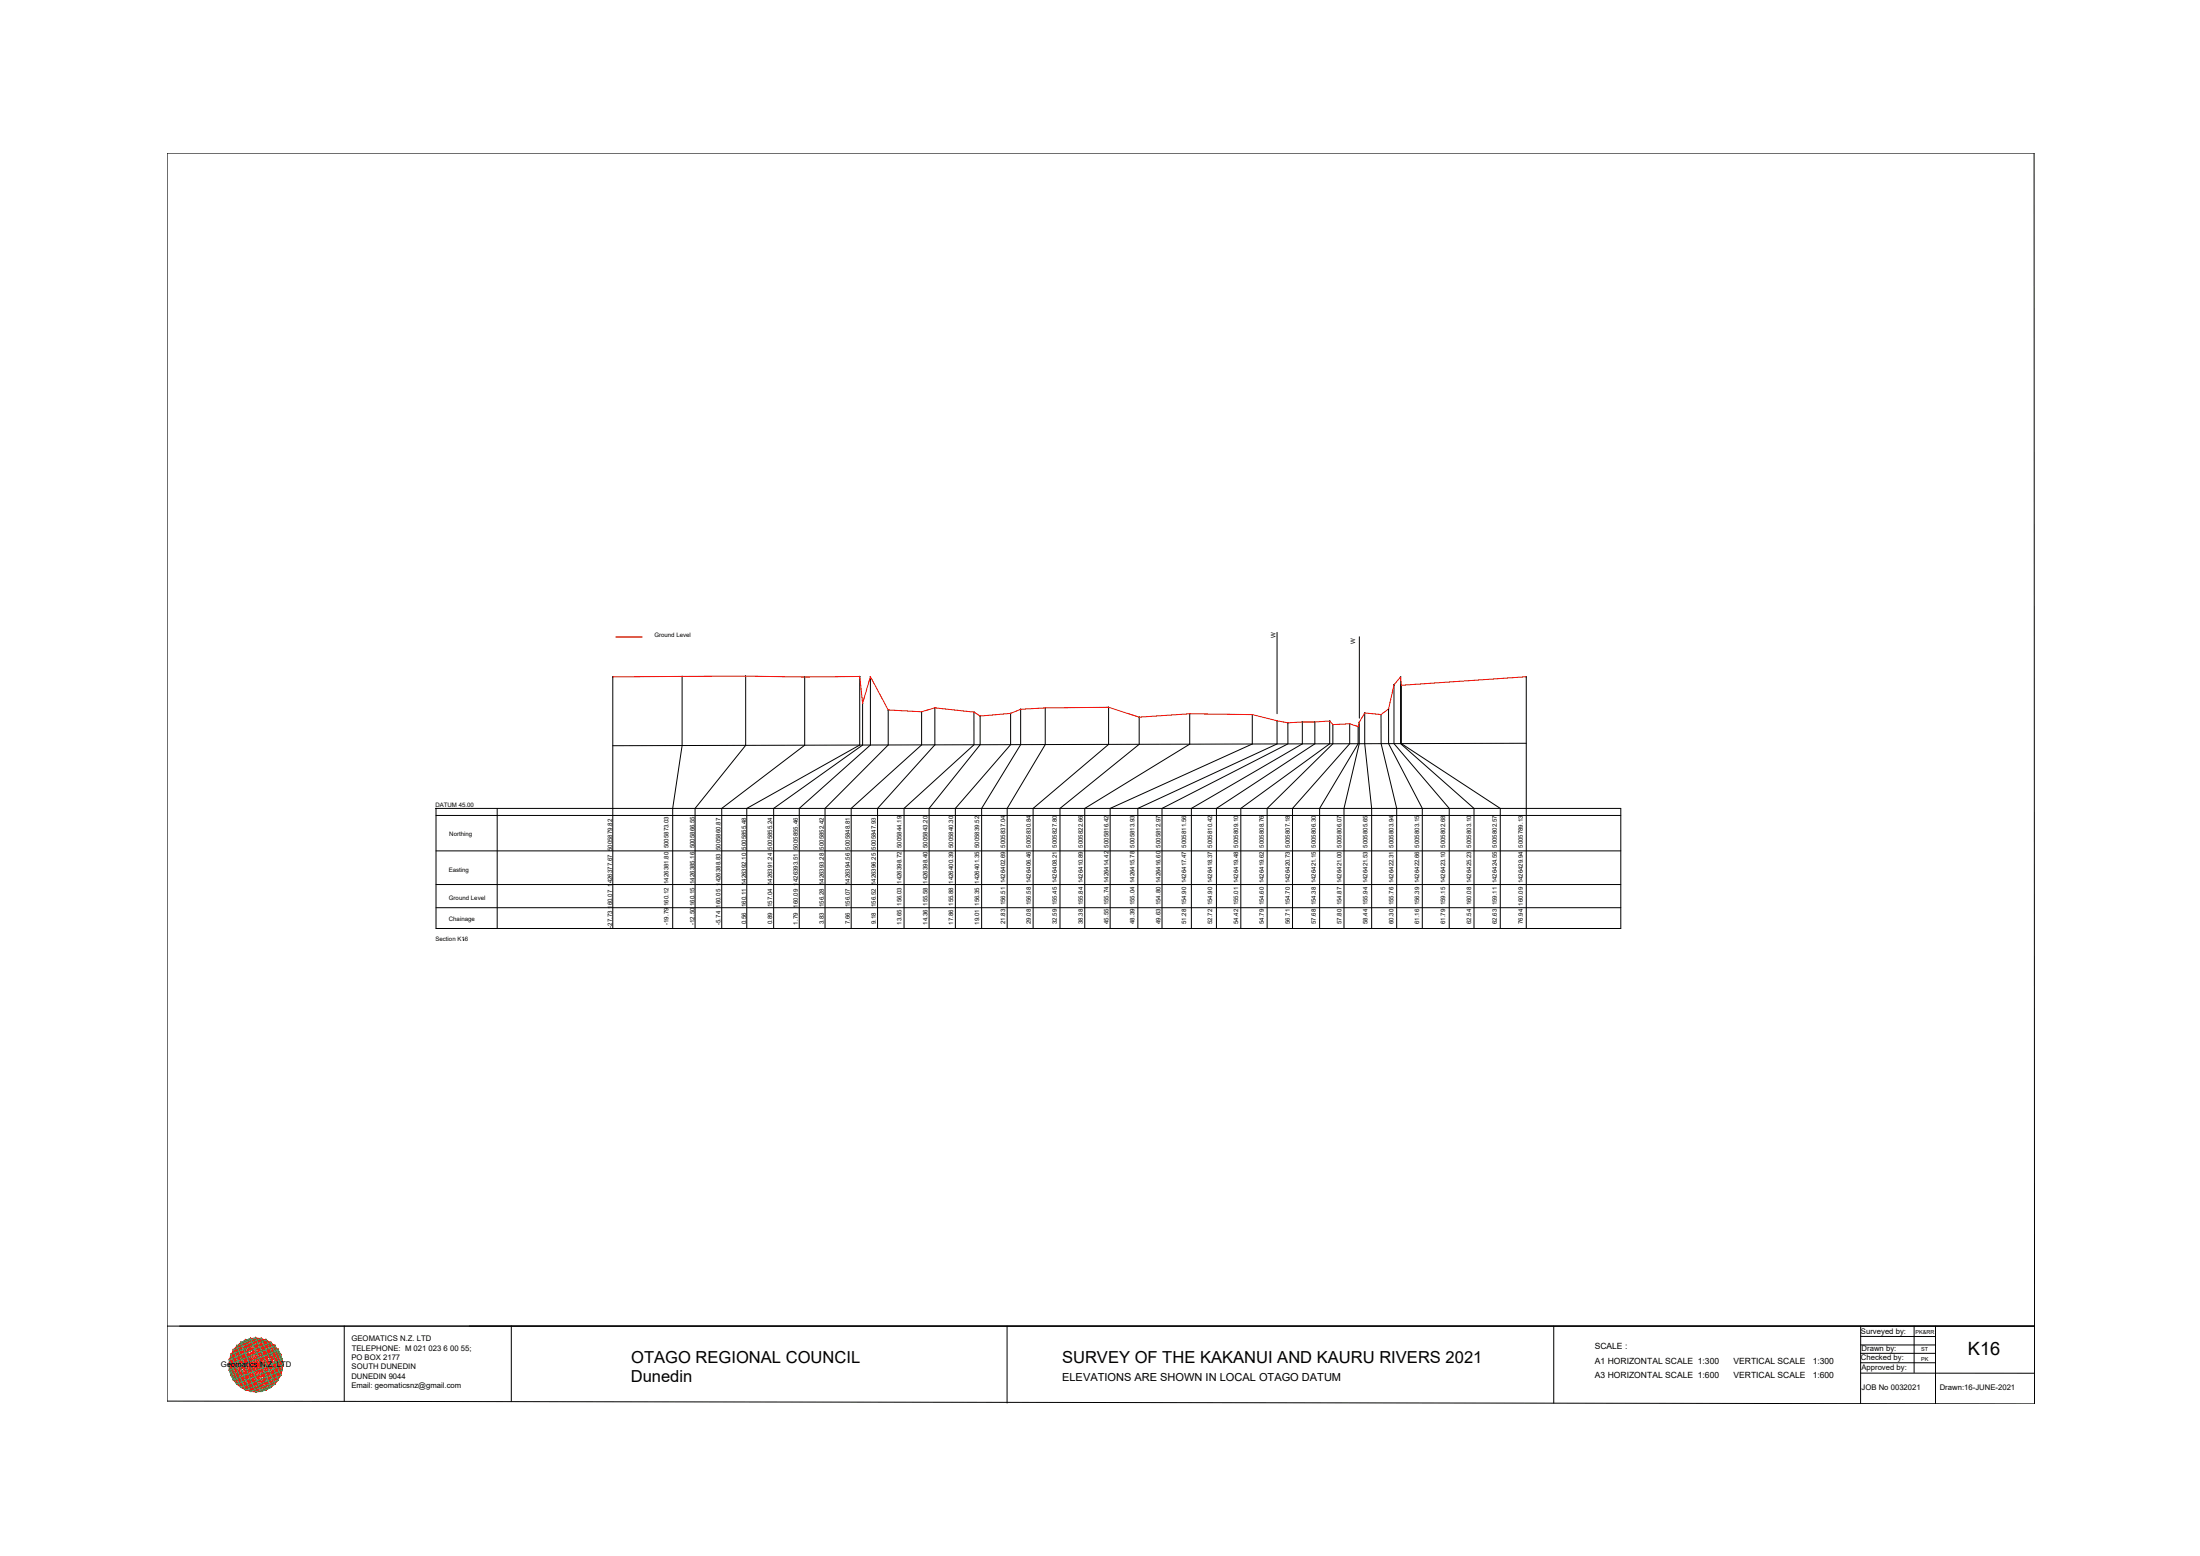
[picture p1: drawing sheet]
<svg xmlns="http://www.w3.org/2000/svg" width="420mm" height="297mm" viewBox="0 0 420 297" stroke-linecap="round" stroke-linejoin="round" font-family="sans-serif">
<!-- layer: 0 -->
<g fill="none" stroke="#000" stroke-width=".19">
<path d="M31.9 29.2h356.6l.1 238.8-356.7-.5zM117 129.2h.1M117 129.2v48M117.1 129.2h-.1M130.2 129.1h.1M130.3 129.1v13.2l-1.8 12v22.9M142.4 129.1h.1M142.4 129.1v13.2l-9.7 12v22.9M153.7 129.2v.1M153.7 129.2v13.1l-15.9 12v22.9M164.2 129.1v.1M164.2 129.1v13.1l-21.6 12.1v22.9"/>
<path d="M164.8 134.2l-.1 8-16.9 12.1v22.9M166.2 129.1l.1 .1M166.2 129.2v13l-13.6 12.1v22.9M166.3 129.1l-.1 .1M169.6 135.5v6.7l-12 12.1v22.9M169.7 135.5l-.1 .1M176 135.8v.1M176 135.8v6.4l-13.4 12.1v22.9M178.6 135.1h-.1M178.6 135.1l-.1 7.1-10.9 12.1v22.9M186 135.9v.1M186 135.9v6.3l-13.3 12.1v22.9"/>
<path d="M187.2 136.7h.1M187.2 136.7v5.5l-9.8 12.1v22.9M193 136.2h.1M193 136.2v6l-10.5 12.1v22.9M194.9 135.4h.1M194.9 135.4v6.7l-7.4 12.2v22.9M195 135.4h-.1M199.6 135.1v7l-7.2 12.2v22.9M199.6 135.1v.1M211.7 135v7.1l-14.4 12.2v22.9M217.5 136.9h.1M217.6 136.9v5.2l-15.2 12.2v22.9"/>
<path d="M217.6 136.9h-.1M227.2 136.2v.1M227.2 136.3v5.8l-20 12.2v22.9M239.1 136.4l.1 .1M239.2 136.4v5.6l-27.2 12.3v22.9M239.2 136.4l-.1 .1M243.9 137.6h.1M243.9 137.6v4.4l-26.6 12.3v22.9M246 138v4l-24.1 12.3v22.9M246 138h-.1M248.7 137.8h.1M248.7 137.8v4.2l-21.2 12.3v22.9"/>
<path d="M251.1 137.8h.1M251.1 137.8v4.2l-18.8 12.3v22.9M253.9 137.6l.1 .1M253.9 137.6v4.4l-16.9 12.3v22.9M254 137.6l-.1 .1M254.6 138.3h-.1M254.6 138.3v3.7l-12.6 12.3v22.9M257.7 138.1l.1 .1M257.8 138.2v3.8l-11 12.3v22.9M257.8 138.1l-.1 .1M259.4 138.7h.1M259.4 138.7v3.3l-7.4 12.3v22.9"/>
<path d="M259.6 137.9v4.1l-2.9 12.3v22.9M259.6 137.9h.1M260.6 136.1v5.9l1.4 12.3v22.9M260.7 136.1h-.1M263.7 136.4h.1M263.7 136.4l.1 5.6 2.9 12.3v22.9M263.8 136.4h-.1M265.2 135.3v.1M265.2 135.4v6.6l6.4 12.3v22.9M266.2 130.7l.1 .1M266.2 130.8v11.2l10.6 12.3v22.9M266.3 130.7l-.1 .1"/>
<path d="M267.5 129.2h.1M267.5 129.2v12.8l14 12.3v22.9M267.7 130.8l-.1 11.2 18.9 12.3v22.9M291.5 129.2v48M291.5 129.2h.1M83.3 154.3h226.2v22.9h-226.2zM83.3 155.7h226.2M83.3 154.3h-.1M95 154.3v22.9M291.5 141.9l-174.5 .5M83.3 173.3h226.2M83.3 168.9h226.2"/>
<path d="M83.3 162.4h226.2M88.6 179.5h.1M31.9 253.2h356.7M65.7 253.1v14.4M97.7 253.1v14.5M192.3 253.2v14.6M296.7 253.2v14.7M355.3 258.3h14.3M355.4 255.1h14.2M355.4 253.2l-.1 14.7M355.4 256.8h14.2M365.6 253.2v8.8"/>
<path d="M369.6 253.2v14.8M355.3 260.1h14.3M355.3 262.1h33.3"/>
<circle cx="117" cy="129.2" r=".02"/>
<circle cx="130.3" cy="129.1" r=".02"/>
<circle cx="142.4" cy="129.1" r=".02"/>
<circle cx="153.7" cy="129.2" r=".02"/>
<circle cx="164.2" cy="129.1" r=".02"/>
<circle cx="164.7" cy="134.3" r=".02"/>
<circle cx="166.2" cy="129.2" r=".02"/>
<circle cx="169.6" cy="135.5" r=".02"/>
<circle cx="176" cy="135.9" r=".02"/>
<circle cx="178.5" cy="135.1" r=".02"/>
<circle cx="186" cy="135.9" r=".02"/>
<circle cx="187.2" cy="136.7" r=".02"/>
<circle cx="193" cy="136.2" r=".02"/>
<circle cx="194.9" cy="135.4" r=".02"/>
<circle cx="199.6" cy="135.1" r=".02"/>
<circle cx="211.7" cy="135" r=".02"/>
<circle cx="217.6" cy="136.9" r=".02"/>
<circle cx="227.2" cy="136.3" r=".02"/>
<circle cx="239.2" cy="136.4" r=".02"/>
<circle cx="243.9" cy="137.6" r=".02"/>
<circle cx="246" cy="138" r=".02"/>
<circle cx="248.7" cy="137.8" r=".02"/>
<circle cx="251.1" cy="137.8" r=".02"/>
<circle cx="253.9" cy="137.6" r=".02"/>
<circle cx="254.5" cy="138.3" r=".02"/>
<circle cx="257.8" cy="138.2" r=".02"/>
<circle cx="259.4" cy="138.7" r=".02"/>
<circle cx="259.6" cy="137.9" r=".02"/>
<circle cx="260.6" cy="136.1" r=".02"/>
<circle cx="263.7" cy="136.4" r=".02"/>
<circle cx="265.2" cy="135.3" r=".02"/>
<circle cx="266.2" cy="130.8" r=".02"/>
<circle cx="267.5" cy="129.2" r=".02"/>
<circle cx="267.6" cy="130.8" r=".02"/>
<circle cx="291.5" cy="129.2" r=".02"/>
<circle cx="83.3" cy="154.3" r=".02"/>
</g>
<path d="M117.6 121.6h5.1M291.5 129.2l-23.9 1.6-.1-1.6-1.3 1.6-1 4.6-1.5 1-3.1-.3-1 1.8-.2 .8-1.6-.5-3.2 .1-.7-.7-7.9 .4-6.8-1.6-12-.1-9.6 .6-5.9-1.9-12.1 .1-4.7 .3-1.9 .8-5.8 .5-1.2-.8-7.5-.8-2.5 .8-6.4-.4-3.4-6.3-1.5 5.1-.5-5.2-10.5 .1-11.3-.1-25.4 .1" fill="none" stroke="#f00" stroke-width=".19"/>
<!-- layer: geo -->
<g fill="none" stroke="#545454" stroke-width=".19">
<path d="M43.8 259.6h10.1v2h-10.1zM44.1 258.6h9.5v4h-9.5zM44.1 258.6h.1M44.6 257.7h8.6v5.8h-8.6zM45.2 256.9h7.3v7.3h-7.3zM46 256.3h.1M46 256.3h5.7v8.6h-5.7zM46.9 255.8h3.9v9.6h-3.9zM47.8 255.5h2.1v10.1l-2.1 .1zM48.9 255.4v10.3M53.2 257.7h.1M53.9 259.6h.1"/>
<path d="M43.7 260.6h10.3"/>
</g>
<g fill="none" stroke="#ff0" stroke-width=".19">
<path d="M45.2 256.9l7.3 7.3M46 256.3l7.2 7.2-1.5 1.4-7.1-7.2zM46.9 255.8l6.7 6.8-2.8 2.8-6.7-6.8 2.8-2.8M47.8 255.5l6.1 6.1-4 4.1-6.1-6.1zM49.9 255.5l4 4.1-6.1 6.1-4-4.1zM50.8 255.8l2.8 2.8-6.7 6.8-2.8-2.8 6.7-6.8M51.7 256.3l1.5 1.4-7.2 7.2-1.4-1.4zM52.5 256.9h.1M52.5 256.9l-7.3 7.3M43.7 260.6l5.2-5.2 5.1 5.2-5.1 5.1-5.1-5.1M45.2 264.2h.1M49.9 265.7h.1"/>
<path d="M52.6 264.2h.1"/>
</g>
<g fill="none" stroke="#00b85c" stroke-width=".19">
<path d="M43.8 259.6l7.9-3.3 2.2 5.3-7.9 3.3zM44.1 258.6l4.8 2M44.1 258.6l2.8 6.8M44.6 257.7l5.3-2.2 3.3 8-5.4 2.2zM45.2 256.9l3.7-1.5 3.6 8.8-3.6 1.5zM46 256.3l1.8-.8 3.9 9.4-1.8 .8zM46.9 255.8l2 4.8M50.8 255.8l-6.7 2.8M53.6 258.6l-9.5 4M43.7 260.6l8.8-3.7 1.5 3.7-8.8 3.6zM43.8 261.6l9.4-3.9 .7 1.9-9.3 3.9zM48.9 260.6l1.9 4.8"/>
<path d="M48.9 260.6l4.7 2M53.6 262.6l-2.8-6.8-3.9 9.6M53.6 262.6l-6.7 2.8"/>
</g>
<g fill="none" stroke="#f00" stroke-width=".19">
<path d="M43.8 259.6h.1M43.8 259.6l10.1 2M43.8 259.6l.8 3.9M43.8 259.6l4 6.1M43.8 259.6l7.9 5.3M43.8 259.6l2.2-3.3-1.4 7.2M44.1 258.6l-.4 2M44.1 258.6h.1M44.1 258.6l1.1 5.6M44.1 258.6l4.8 7.1M44.1 258.6l8.4 5.6M44.1 258.6l9.9 2"/>
<path d="M44.6 257.7h.1M44.6 257.7l4.3 2.9M44.6 257.7l1.4 7.2M44.6 257.7l5.3 8M44.6 257.7l9.3 1.9M44.6 257.7l-.8 3.9M45.2 257h.1M45.2 256.9l1.7 8.5M45.2 256.9l5.6 8.5M45.2 256.9l8.4 5.7M45.2 256.9l-1.1 1.7M45.2 256.9l8.4 1.7"/>
<path d="M45.2 256.9l-1.1 5.7M46 256.3h.1M46 256.3l2.9 4.3M46 256.3l1.8 9.4M46 256.3l7.9 5.3M46 256.3l7.2 1.4M46.9 255.8h.1M46.9 255.8l2 9.9M46.9 255.8l5.6 8.4M46.9 255.8l-1.7 1.1M46.9 255.8l7.1 4.8M46.9 255.8l5.6 1.1"/>
<path d="M46.9 255.8l-1.7 8.4M46.9 255.8l-3.2 4.8M47.8 255.5h.1M47.8 255.5l1.1 5.1M47.8 255.5l5.4 8M47.8 255.5l-3.2 2.2M47.8 255.5l6.1 4.1M47.8 255.5l-4 6.1M47.8 255.5l3.9 .8M47.8 255.5l-1.8 9.4M48.8 255.4h.1M48.9 255.4l1.9 10"/>
<path d="M48.9 255.4l-2 .4M48.9 255.4l-4.8 7.2M48.9 255.4l1.9 .4M48.9 255.4l-2 10M48.9 255.4l4.7 7.2M48.9 255.4l-4.8 3.2M48.9 255.4l4.7 3.2M49.9 255.5h.1M49.9 255.5l-2.1 10.2M49.9 255.5l1.8 9.4M49.9 255.5l-3.9 .8M49.9 255.5l4 6.1"/>
<path d="M49.9 255.5l-6.1 4.1M49.9 255.5l3.3 2.2M49.9 255.5l-5.3 7.9M50.8 255.8h.1M50.8 255.8l1.7 8.4M50.8 255.8l-5.6 1.1M50.8 255.8l3.2 4.8M50.8 255.8l-7.1 4.8M50.8 255.8l1.7 1.1M50.8 255.8l-5.6 8.4M50.8 255.8l-1.9 9.9M51.7 256.3h.1"/>
<path d="M51.7 256.3l-2.8 4.3M51.7 256.3l1.5 7.2M51.7 256.3l-7.1 1.4M51.7 256.3l2.2 3.3M51.7 256.3l-7.9 5.3M51.7 256.3l-1.8 9.4M52.5 256.9h.1M52.5 256.9l1.1 5.7M52.5 256.9l-8.4 1.7M52.5 256.9l1.1 1.7M52.5 256.9l-8.4 5.7M52.5 256.9l-5.6 8.5"/>
<path d="M52.5 256.9l-1.7 8.5M53.2 257.7h.1M53.2 257.7l-8.6 5.8M53.2 257.7l.7 3.9M53.2 257.7l-9.4 1.9M53.2 257.7l-5.4 7.9M53.2 257.7l-1.5 7.2M53.6 258.6h.1M53.6 258.6l.4 2M53.6 258.6l-9.9 2M53.6 258.6l-8.4 5.6M53.6 258.6l-4.7 7.1"/>
<path d="M53.6 258.6l-1.1 5.6M53.9 259.6h.1M53.9 259.6l-5 1M53.9 259.6l-7.9 5.3M53.9 259.6l-4 6.1M53.9 259.6l-.7 3.9M43.7 260.6l.4 2M43.7 260.6l3.2 4.8M43.7 260.6l9.9 2M43.7 260.6l7.1 4.8M43.7 260.6h.1M43.8 261.6h.1"/>
<path d="M43.8 261.6l2.2 3.3M43.8 261.6l6.1 4M43.8 261.6l9.4 1.9M44.1 262.6l1.1 1.6M44.1 262.6l4.8 3.1M44.1 262.6l8.4 1.6M44.1 262.6h.1M44.6 263.5h.1M44.6 263.5l3.2 2.2M44.6 263.5l7.1 1.4M45.2 264.2l1.7 1.2M45.2 264.2l5.6 1.2"/>
<path d="M45.2 264.2h.1M46 264.9h.1M46 264.9l3.9 .8M46.9 265.4l2 .3M46.9 265.3h.1M47.8 265.7h.1M48.9 260.6l1 5.1M48.9 260.6l2.8 4.3M48.9 260.6l4.3 2.9M48.9 260.6l-5.1 1M48.9 260.6l-2.9 4.3M48.9 265.7h.1"/>
<path d="M49.9 265.7h.1M50.8 265.4l-1.9 .3M50.9 265.3h.1M51.7 264.9h.1M51.7 264.9l-3.9 .8M52.5 264.2l-5.6 1.2M52.5 264.2l-1.7 1.2M52.5 264.2h.1M53.2 263.5h.1M53.2 263.5l-7.2 1.4M53.2 263.5l-3.3 2.2M53.6 262.5h.1"/>
<path d="M53.6 262.6l-8.4 1.6M53.6 262.6l-4.7 3.1M53.6 262.6l-1.1 1.6M53.9 261.6h.1M53.9 261.6l-9.3 1.9M53.9 261.6l-6.1 4.1M53.9 261.6l-2.2 3.3M54 260.5h.1M54 260.6l-3.2 4.8M54 260.6l-.4 2M54 260.6l-9.9 2M54 260.6l-7.1 4.8"/>
</g>
<!-- layer: Datum revision K8-21 -->
<path d="M243.9 120.7v15.5M259.6 121.6v15.5" fill="none" stroke="#000" stroke-width=".19"/>
<text font-size="3.5" x="375.8" y="258.8">K16</text>
<g font-size="3.2">
<text x="120.5" y="263.9">Dunedin</text>
<text x="120.5" y="260.1">OTAGO REGIONAL COUNCIL</text>
<text x="202.8" y="260.1">SURVEY OF THE KAKANUI AND KAURU RIVERS 2021</text>
</g>
<text font-size="2.1" x="202.9" y="263.7">ELEVATIONS ARE SHOWN IN LOCAL OTAGO DATUM</text>
<g font-size="1.6">
<text x="304.6" y="257.6">SCALE :</text>
<text x="304.6" y="260.3">A1 HORIZONTAL SCALE 1:300</text>
<text x="304.6" y="263">A3 HORIZONTAL SCALE 1:600</text>
<text x="331.1" y="260.3">VERTICAL SCALE</text>
<text x="331.1" y="263">VERTICAL SCALE</text>
<text x="346.2" y="260.3">1:300</text>
<text x="346.2" y="263">1:600</text>
</g>
<g font-size="1.5">
<text x="67.1" y="256.1">GEOMATICS N.Z. LTD</text>
<text x="67.2" y="257.9">TELEPHONE: M 021 023 6 00 55;</text>
<text x="355.4" y="254.6">Surveyed by:</text>
<text x="355.5" y="257.9">Drawn by:</text>
<text x="42.2" y="261">Geomatics N.Z. LTD</text>
<text x="67.1" y="259.6">PO BOX 2177</text>
<text x="67.1" y="263.2">DUNEDIN 9044</text>
<text x="67.2" y="261.4">SOUTH DUNEDIN</text>
<text x="355.4" y="259.7">Checked by:</text>
<text x="355.5" y="261.6">Approved by:</text>
<text x="67.1" y="265">Email: geomaticsnz@gmail.com</text>
<text x="355.5" y="265.4">JOB No 0032021</text>
<text x="370.4" y="265.4">Drawn:16-JUNE-2021</text>
</g>
<g font-size="1.2">
<text x="125" y="121.6">Ground Level</text>
<text x="243.6" y="121.8" transform="rotate(-90 243.6 121.8)">W</text>
<text x="258.8" y="122.9" transform="rotate(-90 258.8 122.9)">W</text>
<text x="83.2" y="154.1">DATUM 45.00</text>
<text x="85.8" y="159.7">Northing</text>
<text x="85.7" y="166.5">Easting</text>
<text x="85.7" y="171.8">Ground Level</text>
<text x="142.5" y="173.2" transform="rotate(-90 142.5 173.2)">160.11 1426392.10 5005855.48</text>
<text x="147.5" y="173.2" transform="rotate(-90 147.5 173.2)">157.04 1426391.24 5005855.24</text>
<text x="152.4" y="173.3" transform="rotate(-90 152.4 173.3)">160.09 1426393.51 5005855.46</text>
<text x="157.3" y="173.2" transform="rotate(-90 157.3 173.2)">156.28 1426393.28 5005852.42</text>
<text x="162.3" y="173.2" transform="rotate(-90 162.3 173.2)">156.07 1426394.56 5005848.81</text>
<text x="167.2" y="173.2" transform="rotate(-90 167.2 173.2)">156.52 1426396.25 5005847.93</text>
<text x="83.2" y="179.7">Section K16</text>
<text x="85.7" y="175.9">Chainage</text>
<text x="116.9" y="177.1" transform="rotate(-90 116.9 177.1)">-27.73 160.07 1426377.67 5005879.82</text>
<text x="127.7" y="176.6" transform="rotate(-90 127.7 176.6)">-19.79 160.12 1426381.80 5005873.03</text>
<text x="132.6" y="176.6" transform="rotate(-90 132.6 176.6)">-12.50 160.15 1426385.16 5005866.55</text>
<text x="137.6" y="176.6" transform="rotate(-90 137.6 176.6)">-5.74 160.05 1426388.83 5005860.87</text>
<text x="142.5" y="176.4" transform="rotate(-90 142.5 176.4)">0.56</text>
<text x="147.5" y="176.4" transform="rotate(-90 147.5 176.4)">0.89</text>
<text x="152.4" y="176.5" transform="rotate(-90 152.4 176.5)">1.79</text>
<text x="157.3" y="176.4" transform="rotate(-90 157.3 176.4)">3.83</text>
<text x="162.3" y="176.4" transform="rotate(-90 162.3 176.4)">7.66</text>
<text x="167.2" y="176.4" transform="rotate(-90 167.2 176.4)">9.18</text>
<text x="172.2" y="176.5" transform="rotate(-90 172.2 176.5)">13.65 156.03 1426398.72 5005844.19</text>
<text x="177.1" y="176.5" transform="rotate(-90 177.1 176.5)">14.36 155.58 1426398.40 5005843.20</text>
<text x="182.1" y="176.5" transform="rotate(-90 182.1 176.5)">17.86 155.88 1426400.39 5005840.30</text>
<text x="187" y="176.5" transform="rotate(-90 187 176.5)">19.01 156.35 1426401.35 5005839.52</text>
<text x="191.9" y="176.4" transform="rotate(-90 191.9 176.4)">21.83 156.51 1426402.69 5005837.04</text>
<text x="196.9" y="176.4" transform="rotate(-90 196.9 176.4)">29.08 156.58 1426406.46 5005830.84</text>
<text x="201.8" y="176.4" transform="rotate(-90 201.8 176.4)">32.59 155.45 1426408.21 5005827.80</text>
<text x="206.8" y="176.4" transform="rotate(-90 206.8 176.4)">38.38 155.84 1426410.89 5005822.66</text>
<text x="211.7" y="176.4" transform="rotate(-90 211.7 176.4)">45.55 155.74 1426414.42 5005816.42</text>
<text x="216.7" y="176.4" transform="rotate(-90 216.7 176.4)">48.39 155.04 1426415.78 5005813.93</text>
<text x="221.6" y="176.4" transform="rotate(-90 221.6 176.4)">49.63 154.80 1426416.60 5005812.97</text>
<text x="226.6" y="176.4" transform="rotate(-90 226.6 176.4)">51.28 154.90 1426417.47 5005811.56</text>
<text x="231.5" y="176.4" transform="rotate(-90 231.5 176.4)">52.72 154.90 1426418.37 5005810.42</text>
<text x="236.4" y="176.4" transform="rotate(-90 236.4 176.4)">54.42 155.01 1426419.48 5005809.10</text>
<text x="241.4" y="176.4" transform="rotate(-90 241.4 176.4)">54.79 154.60 1426419.62 5005808.76</text>
<text x="246.3" y="176.4" transform="rotate(-90 246.3 176.4)">56.71 154.70 1426420.73 5005807.18</text>
<text x="251.3" y="176.4" transform="rotate(-90 251.3 176.4)">57.68 154.38 1426421.15 5005806.30</text>
<text x="256.2" y="176.4" transform="rotate(-90 256.2 176.4)">57.80 154.87 1426421.00 5005806.07</text>
<text x="261.2" y="176.4" transform="rotate(-90 261.2 176.4)">58.44 155.94 1426421.53 5005805.65</text>
<text x="266.1" y="176.4" transform="rotate(-90 266.1 176.4)">60.30 155.76 1426422.31 5005803.94</text>
<text x="271" y="176.4" transform="rotate(-90 271 176.4)">61.16 156.39 1426422.66 5005803.15</text>
<text x="276" y="176.4" transform="rotate(-90 276 176.4)">61.79 159.15 1426423.10 5005802.68</text>
<text x="280.9" y="176.4" transform="rotate(-90 280.9 176.4)">62.54 160.08 1426425.23 5005803.10</text>
<text x="285.9" y="176.4" transform="rotate(-90 285.9 176.4)">62.63 159.11 1426424.55 5005802.57</text>
<text x="290.8" y="176.4" transform="rotate(-90 290.8 176.4)">76.94 160.09 1426429.94 5005789.13</text>
</g>
<g font-size="1.1">
<text x="365.8" y="254.7">PK&amp;RR</text>
<text x="366.9" y="257.9">ST</text>
<text x="366.9" y="259.8">PK</text>
</g>
</svg>
